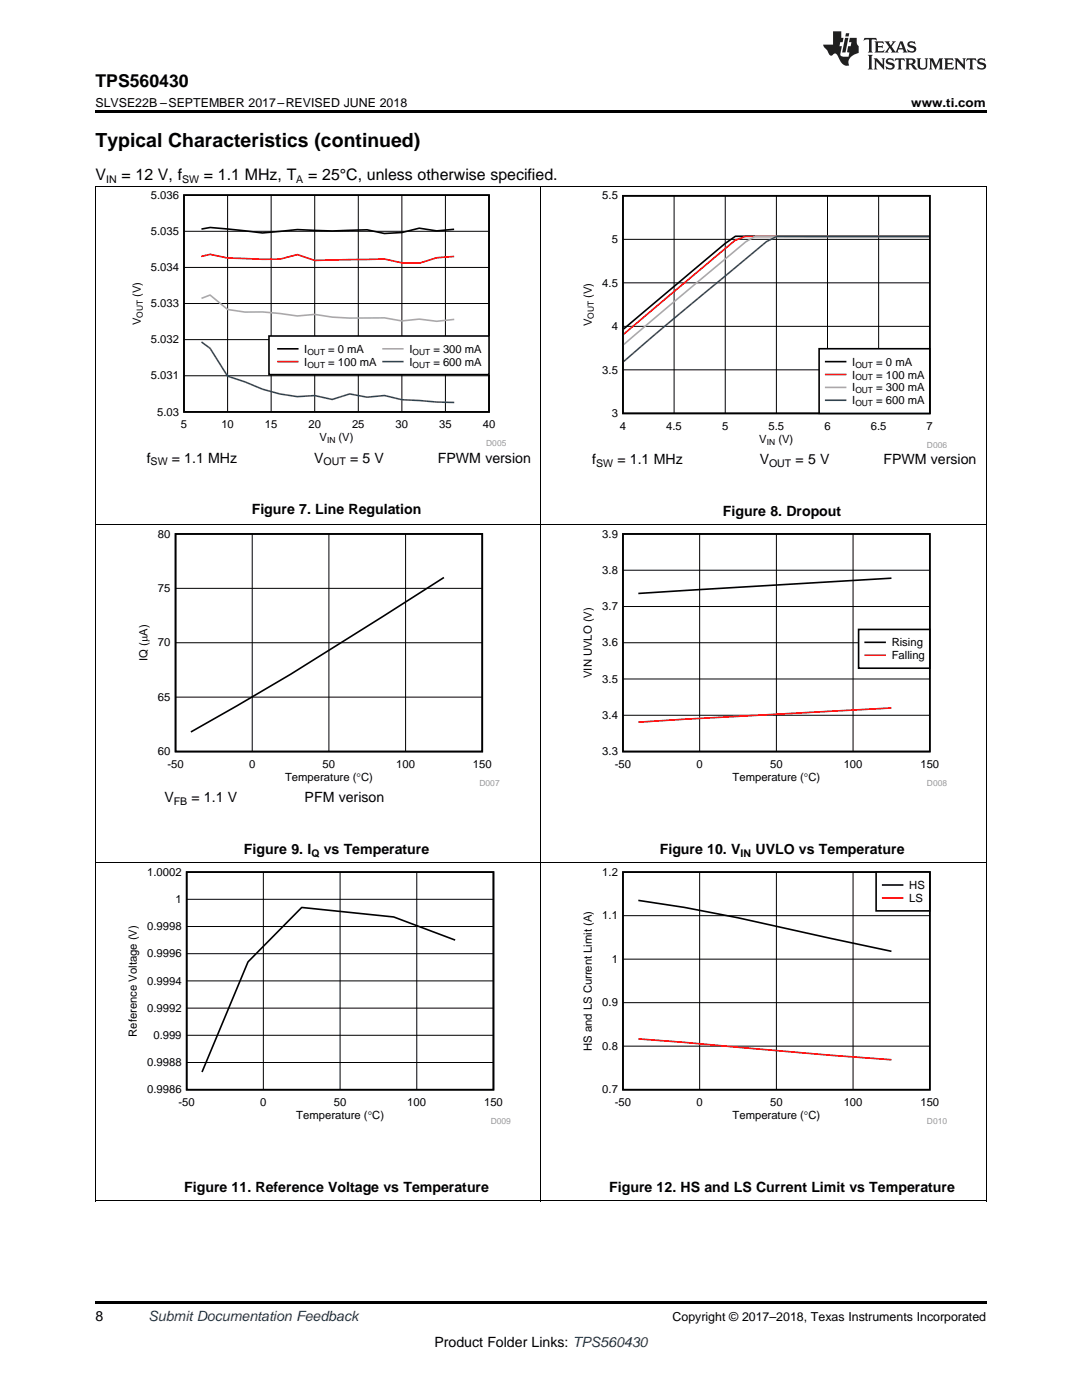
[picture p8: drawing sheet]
<svg xmlns="http://www.w3.org/2000/svg" width="216mm" height="279mm" viewBox="0 0 216 279" stroke-linecap="round" stroke-linejoin="round" font-family="sans-serif">
<path d="M19 239.7h.2zM196.7 239.7h.1zM19 259.7h177.8v.5h-177.8z" fill="#000"/>
<path d="M19.1 172.2v67.5M107.9 172.2v67.5M196.8 172.2v67.5M19 239.7h177.8" fill="none" stroke="#000" stroke-width=".2"/>
<path d="M25.2 173.1h76.7v51.3h-76.7z" fill-rule="evenodd" fill="#fff"/>
<path d="M37.2 174h61.3v43.5h-61.3zM90.8 187.6l-12.2-4.6-18.4-1.9-10.7 10.9-9.2 21.9" fill="none" stroke="#000" stroke-width=".32"/>
<path d="M37.2 179.5h61.3M52.5 174v43.5M67.9 174v43.5M83.2 174v43.5M37.2 195.8h61.3M37.2 190.3h61.3M37.2 184.9h61.3M37.2 212h61.3M37.2 206.6h61.3M37.2 201.2h61.3" fill="none" stroke="#000" stroke-width=".2"/>
<path d="M116 173.1h73v51.3h-73z" fill-rule="evenodd" fill="#fff"/>
<path d="M124.3 174h61.2v43.5h-61.2zM127.4 179.7l9.1 1.4 10.8 2.1 30.6 6.7" fill="none" stroke="#000" stroke-width=".32"/>
<path d="M139.6 174v43.5M154.9 174v43.5M170.2 174v43.5M124.3 191.4h61.2M124.3 182.7h61.2M124.3 208.8h61.2M124.3 200.1h61.2" fill="none" stroke="#000" stroke-width=".2"/>
<path d="M127.4 207.3l38.2 3.3 12.3 .9" fill="none" stroke="#f00" stroke-width=".32"/>
<path d="M174.8 174h10.7v7.8h-10.7z" fill-rule="evenodd" fill="#fff"/>
<path d="M174.8 174h10.7v7.8h-10.7zM176.1 176.6h4" fill="none" stroke="#000" stroke-width=".32"/>
<path d="M176.1 179.2h4" fill="none" stroke="#f00" stroke-width=".32"/>
<path d="M19.1 104.7v67.5M107.9 104.7v67.5M196.8 104.7v67.5M19 172.2h177.8" fill="none" stroke="#000" stroke-width=".2"/>
<path d="M27.3 105.6h72.4v51.3h-72.4z" fill-rule="evenodd" fill="#fff"/>
<path d="M35 106.6h61.2v43.4h-61.2zM88.6 115.3l-30.6 19.3-19.9 11.5" fill="none" stroke="#000" stroke-width=".32"/>
<path d="M35 117.4h61.2M50.3 106.6v43.4M65.6 106.6v43.4M80.9 106.6v43.4M35 139.1h61.2M35 128.3h61.2" fill="none" stroke="#000" stroke-width=".2"/>
<path d="M116 105.6h73v51.3h-73z" fill-rule="evenodd" fill="#fff"/>
<path d="M124.3 106.6h61.2v43.4h-61.2zM177.9 115.4l-50.5 3" fill="none" stroke="#000" stroke-width=".32"/>
<path d="M124.3 113.8h61.2M139.6 106.6v43.4M154.9 106.6v43.4M170.2 106.6v43.4M124.3 135.5h61.2M124.3 128.3h61.2M124.3 121h61.2M124.3 142.7h61.2" fill="none" stroke="#000" stroke-width=".2"/>
<path d="M177.9 141.3l-50.5 2.8" fill="none" stroke="#f00" stroke-width=".32"/>
<path d="M171.3 125.6h14.2v7.8h-14.2z" fill-rule="evenodd" fill="#fff"/>
<path d="M171.3 125.6h14.2v7.8h-14.2zM172.6 128.2h4" fill="none" stroke="#000" stroke-width=".32"/>
<path d="M172.6 130.8h4" fill="none" stroke="#f00" stroke-width=".32"/>
<path d="M19.1 37.3v67.4M107.9 37.3v67.4M196.8 37.3v67.4M19 104.7h177.8" fill="none" stroke="#000" stroke-width=".2"/>
<path d="M116 38.2h73v51.2h-73z" fill-rule="evenodd" fill="#fff"/>
<path d="M124.3 39.1h61.2v43.4h-61.2zM185.4 47.2h-38.7l-2 1.4-20.2 17" fill="none" stroke="#000" stroke-width=".32"/>
<path d="M134.5 39.1v43.4M144.7 39.1v43.4M154.9 39.1v43.4M165.1 39.1v43.4M175.3 39.1v43.4M124.3 56.4h61.2M124.3 47.8h61.2M124.3 73.8h61.2M124.3 65.1h61.2" fill="none" stroke="#000" stroke-width=".2"/>
<path d="M185.4 47.2h-36.6l-2.1 .8-22.2 18.7" fill="none" stroke="#f00" stroke-width=".32"/>
<path d="M185.4 47.2h-34.7l-1.9 1.1-24.3 20.5" fill="none" stroke="#aaa" stroke-width=".32"/>
<path d="M185.4 47.2h-30.4l-2.1 1-18.5 15.4-9.9 8.5" fill="none" stroke="#295c75" stroke-width=".32"/>
<path d="M163.4 69.6h22.1v12.9h-22.1z" fill-rule="evenodd" fill="#fff"/>
<path d="M163.4 69.6h22.1v12.9h-22.1zM164.8 72.2h3.9" fill="none" stroke="#000" stroke-width=".32"/>
<path d="M164.8 74.7h3.9" fill="none" stroke="#f00" stroke-width=".32"/>
<path d="M164.8 77.3h3.9" fill="none" stroke="#aaa" stroke-width=".32"/>
<path d="M164.8 79.9h3.9" fill="none" stroke="#295c75" stroke-width=".32"/>
<path d="M25.9 38.1h75.1v51h-75.1z" fill-rule="evenodd" fill="#fff"/>
<path d="M36.7 38.9h60.9v43.3h-60.9zM40.2 45.7l1.7-.3 10.5 1.1 6.9-.7a93.5 93.5 0 0 0 13.9 .1l3.5 .7 3.5-.2 3.5-.9 3.4 .6 3.5-.3" fill="none" stroke="#000" stroke-width=".32"/>
<path d="M45.4 38.9v43.3M54.1 38.9v43.3M62.8 38.9v43.3M71.5 38.9v43.3M80.2 38.9v43.3M88.9 38.9v43.3M36.7 53.4h60.9M36.7 46.2h60.9M36.7 75h60.9M36.7 67.8h60.9M36.7 60.6h60.9" fill="none" stroke="#000" stroke-width=".2"/>
<path d="M40.2 51.2l1.7-.4 3.5 .7 7 .2h3.5l3.4-.9 3.5 1.2 13.9-.3 3.5 .8h3.5l3.4-1.1 3.5-.2" fill="none" stroke="#f00" stroke-width=".32"/>
<path d="M40.2 59.5l1.7-.6 3.5 2.9 3.5 .5h3.5l6.9 .8 3.5-.4a62.5 62.5 0 0 0 13.9 .7l3.5 .6 3.5-.3 3.4 .4 3.5-.4" fill="none" stroke="#aaa" stroke-width=".32"/>
<path d="M40.2 68.2l1.7 1.3 3.5 5.6 3.5 1.1 3.5 1.5 3.4 .9 3.5 .6 3.5-.3 3.5 .8 3.5-1.1 3.4 .7 3.5-.4 3.5 .9 6.9 .4 3.5 .1" fill="none" stroke="#295c75" stroke-width=".32"/>
<path d="M53.7 67.1h43.9v7.7h-43.9z" fill-rule="evenodd" fill="#fff"/>
<path d="M53.7 67.1h43.9v7.7h-43.9zM55.5 69.6h3.9" fill="none" stroke="#000" stroke-width=".32"/>
<path d="M55.5 72.2h3.9" fill="none" stroke="#f00" stroke-width=".32"/>
<path d="M76.4 69.6h4" fill="none" stroke="#aaa" stroke-width=".32"/>
<path d="M76.4 72.2h4" fill="none" stroke="#295c75" stroke-width=".32"/>
<path d="M19 37.2h177.8" fill="none" stroke="#000" stroke-width=".2"/>
<path d="M19 22h177.8v.5h-177.8z" fill="#000"/>
<g fill="#231f20">
<path d="M172.5 7.6l-.1 .5 .4-.2h.6v.1v2.1l-.2 .4h.9l-.2-.4v-2.1l.1-.1h.5l.5 .2-.2-.5zM174.5 8.3l.2 .3v1.5l-.2 .4h1.8l.2-.6a1.04 1.04 0 0 1-1.3 .2v-.7h.6l.3 .2v-.6l-.3 .2h-.6v-.6l.8-.1 .4 .3-.2-.5zM176.5 8.3l.9 1.1-.9 1.1h.8l-.2-.2 .4-.7 .5 .7-.2 .2h1.5l-.2-.2 .2-.4h.9l.1 .4-.2 .2h1l-.3-.3-.7-1.9h-.5l-.9 2-.8-1 .9-1h-.8l.1 .3-.4 .5-.3-.6 .1-.2zM179.7 8.6l.4 1h-.7zM181.3 8.4a.63 .63 0 0 0-.2 .7 .63 .63 0 0 0 .6 .4l.6 .2 .1 .2a.75 .75 0 0 1-.7 .4 .75 .75 0 0 1-.6-.5l.1 .7 .1-.1a1.11 1.11 0 0 0 1.5-.6 1.13 1.13 0 0 0-1.2-.8l-.1-.4a1.04 1.04 0 0 1 1.2 .2l-.2-.5-.2 .1-.4-.2zM173.2 10.9l.2 .4v2.2l-.2 .4h1l-.3-.4v-2.2l.3-.4zM174.3 11.6l.3 .4v1.5l-.3 .4h.8l-.2-.4v-1.3l1.5 1.7v-1.9l.2-.4h-.7l.2 .4v.9l-1.1-1.3zM177 11.8a.62 .62 0 0 0-.2 .7 .62 .62 0 0 0 .6 .4l.6 .1 .1 .3a.76 .76 0 0 1-.7 .3 .76 .76 0 0 1-.7-.4l.2 .7 .1-.1a1.11 1.11 0 0 0 1.5-.6 1.13 1.13 0 0 0-1.2-.8l-.1-.4a1.04 1.04 0 0 1 1.2 .2l-.2-.6-.2 .1-.5-.1zM178.7 11.6l-.2 .6a.61 .61 0 0 1 .8-.3v1.6l-.2 .4h.9l-.2-.4v-1.6a.63 .63 0 0 1 .7 .3l-.1-.6zM180.6 11.6l.3 .4v1.5l-.3 .4h1l-.2-.2-.1-.8 .6 .2a.76 .76 0 0 0 1.2 .7l-1-1a.58 .58 0 0 0 .6-.5 .58 .58 0 0 0-.5-.6zM181.4 11.9h.1a.45 .45 0 0 1 .5 .1 .45 .45 0 0 1 .1 .5l-.8 .2zM182.9 11.6l.2 .2a2.17 2.17 0 0 0 .3 1.9 .99 .99 0 0 0 1.6-.6v-1.1l.2-.4h-.7l.2 .2a1.92 1.92 0 0 1-.2 1.8 .6 .6 0 0 1-.9-.5v-1.1l.2-.4zM185.4 11.6l.2 .4v1.5l-.2 .4h.7l-.2-.4v-1.4l.8 1.8 .8-1.8v1.4l-.2 .4h.9l-.2-.4v-1.5l.2-.4h-.8l-.6 1.5-.6-1.5zM188.4 11.6l.2 .4v1.5l-.2 .4h1.8l.1-.6a1.04 1.04 0 0 1-1.2 .1v-.6h.5l.4 .2v-.6l-.4 .2h-.5v-.7h.8l.3 .3-.1-.6zM190.5 11.6l.2 .4v1.5l-.2 .4h.7l-.2-.4v-1.3l1.5 1.7v-1.9l.2-.4h-.7l.2 .4v.9l-1.1-1.3zM192.9 11.6l-.1 .6a.61 .61 0 0 1 .7-.3l.1 1.6-.3 .4h1l-.3-.4 .1-1.6a.63 .63 0 0 1 .7 .3l-.1-.6zM195.2 11.8a.62 .62 0 0 0-.2 .7 .62 .62 0 0 0 .6 .4l.6 .1 .1 .3a.76 .76 0 0 1-.7 .3 .76 .76 0 0 1-.6-.4l.1 .7 .1-.1a1.11 1.11 0 0 0 1.6-.6 1.13 1.13 0 0 0-1.3-.8l-.1-.4a1.04 1.04 0 0 1 1.2 .2l-.1-.6-.2 .1-.5-.1z"/>
<path d="M166.2 6.3v2.6h-1.9v.4l.8 .9a.91 .91 0 0 0 1 .8 .56 .56 0 0 1 .5-.3 .56 .56 0 0 1 .5 .3l.4 .8a1.53 1.53 0 0 0 1.9 1.2 1.54 1.54 0 0 1 1-2.1l.9-.3v-1.4a1.52 1.52 0 0 1-.4-1.6h-1.3l-.2 .8h.5l-.2 .8h-.5l-.1 1v.2l.4 .1-.2 .8a1.93 1.93 0 0 1-1.6-.3l.3-1.8h-.5l.2-.8h.4l.2-.8h-.4v-1.3zM168.6 7.6l-.6 2.9h.7l.6-2.9zM168.8 6.6l-.1 .7h.6l.2-.7z"/>
</g>
<text font-size="3.9" x="19" y="29.3">Typical Characteristics (continued)</text>
<text font-size="3.5" x="19" y="17.3">TPS560430</text>
<g font-size="3.2">
<text x="19" y="36">V</text>
<text x="24.2" y="36">= 12 V, f</text>
<text x="40.7" y="36">= 1.1 MHz, T</text>
<text x="61.5" y="36">= 25°C, unless otherwise specified.</text>
</g>
<g font-size="2.8">
<text x="29.3" y="92.3">f</text>
<text x="34.3" y="92.3">= 1.1 MHz</text>
<text x="62.7" y="92.3">V</text>
<text x="69.8" y="92.3">= 5 V</text>
<text x="87.4" y="92.3">FPWM version</text>
<text x="118.2" y="92.6">f</text>
<text x="123.2" y="92.6">= 1.1 MHz</text>
<text x="151.6" y="92.6">V</text>
<text x="158.7" y="92.6">= 5 V</text>
<text x="176.3" y="92.6">FPWM version</text>
<text x="50.2" y="102.7">Figure 7. Line Regulation</text>
<text x="144.3" y="103">Figure 8. Dropout</text>
<text x="32.8" y="160.1">V</text>
<text x="38.2" y="160.1">= 1.1 V</text>
<text x="60.8" y="160.1">PFM verison</text>
<text x="48.7" y="170.5">Figure 9. I</text>
<text x="64.6" y="170.5">vs Temperature</text>
<text x="131.7" y="170.5">Figure 10. V</text>
<text x="150.7" y="170.5">UVLO vs Temperature</text>
<text x="36.8" y="237.9">Figure 11. Reference Voltage vs Temperature</text>
<text x="121.6" y="237.9">Figure 12. HS and LS Current Limit vs Temperature</text>
<text x="19" y="263.6">8</text>
<text x="86.7" y="268.9">Product Folder Links: TPS560430</text>
</g>
<text font-size="2.8" fill="#0000c8" x="29.6" y="263.6">Submit Documentation Feedback</text>
<g font-size="2.5">
<text x="19" y="21.4">SLVSE22B –SEPTEMBER 2017–REVISED JUNE 2018</text>
<text x="181.8" y="21.4">www.ti.com</text>
<text x="134.2" y="263.6">Copyright © 2017–2018, Texas Instruments Incorporated</text>
</g>
<g font-size="2.3">
<text x="120.2" y="39.8">5.5</text>
<text x="122.1" y="48.5">5</text>
<text x="120.2" y="57.2">4.5</text>
<text x="122.1" y="65.9">4</text>
<text x="120.2" y="74.5">3.5</text>
<text x="170" y="73">I</text>
<text x="170" y="75.5">I</text>
<text x="174.9" y="73">= 0 mA</text>
<text x="174.9" y="75.5">= 100 mA</text>
<text x="122.1" y="83.2">3</text>
<text x="170" y="78.1">I</text>
<text x="170" y="80.7">I</text>
<text x="174.9" y="78.1">= 300 mA</text>
<text x="174.9" y="80.7">= 600 mA</text>
<text x="123.7" y="85.8">4</text>
<text x="132.9" y="85.8">4.5</text>
<text x="144.1" y="85.8">5</text>
<text x="151.5" y="88.4">V</text>
<text x="153.4" y="85.8">5.5</text>
<text x="155.3" y="88.4">(V)</text>
<text x="164.5" y="85.8">6</text>
<text x="173.8" y="85.8">6.5</text>
<text x="184.9" y="85.8">7</text>
<text x="31.5" y="107.3">80</text>
<text x="120.2" y="107.3">3.9</text>
<text x="31.5" y="118.2">75</text>
<text x="120.2" y="114.5">3.8</text>
<text x="120.2" y="121.8">3.7</text>
<text x="29.5" y="131.9" transform="rotate(-90 29.5 131.9)">IQ (PA)</text>
<text x="31.5" y="129">70</text>
<text x="120.2" y="129">3.6</text>
<text x="177.9" y="129">Rising</text>
<text x="177.9" y="131.6">Falling</text>
<text x="120.2" y="136.2">3.5</text>
<text x="31.5" y="139.9">65</text>
<text x="120.2" y="143.5">3.4</text>
<text x="31.5" y="150.7">60</text>
<text x="33.4" y="153.3">-50</text>
<text x="49.7" y="153.3">0</text>
<text x="56.9" y="155.9">Temperature (qC)</text>
<text x="64.4" y="153.3">50</text>
<text x="79" y="153.3">100</text>
<text x="94.3" y="153.3">150</text>
<text x="120.2" y="150.7">3.3</text>
<text x="122.7" y="153.3">-50</text>
<text x="139" y="153.3">0</text>
<text x="146.2" y="155.9">Temperature (qC)</text>
<text x="153.7" y="153.3">50</text>
<text x="168.3" y="153.3">100</text>
<text x="183.7" y="153.3">150</text>
<text x="29.4" y="174.8">1.0002</text>
<text x="120.2" y="174.8">1.2</text>
<text x="181.4" y="177.4">HS</text>
<text x="181.4" y="180">LS</text>
<text x="29.4" y="185.6">0.9998</text>
<text x="35" y="180.2">1</text>
<text x="120.2" y="183.5">1.1</text>
<text x="29.4" y="191.1">0.9996</text>
<text x="29.4" y="196.5">0.9994</text>
<text x="122.1" y="192.2">1</text>
<text x="29.4" y="201.9">0.9992</text>
<text x="120.2" y="200.8">0.9</text>
<text x="27.3" y="206.9" transform="rotate(-90 27.3 206.9)">Reference Voltage (V)</text>
<text x="30.6" y="207.4">0.999</text>
<text x="120.2" y="209.5">0.8</text>
<text x="29.4" y="212.8">0.9988</text>
<text x="29.4" y="218.2">0.9986</text>
<text x="35.6" y="220.8">-50</text>
<text x="51.9" y="220.8">0</text>
<text x="66.6" y="220.8">50</text>
<text x="81.3" y="220.8">100</text>
<text x="96.6" y="220.8">150</text>
<text x="120.2" y="218.2">0.7</text>
<text x="122.7" y="220.8">-50</text>
<text x="139" y="220.8">0</text>
<text x="153.7" y="220.8">50</text>
<text x="168.3" y="220.8">100</text>
<text x="183.7" y="220.8">150</text>
<text x="59.1" y="223.4">Temperature (qC)</text>
<text x="146.2" y="223.4">Temperature (qC)</text>
</g>
<g font-size="2.2">
<text x="30.1" y="39.7">5.036</text>
<text x="30.1" y="46.9">5.035</text>
<text x="28.1" y="59.2" transform="rotate(-90 28.1 59.2)">(V)</text>
<text x="30.1" y="54.1">5.034</text>
<text x="118.1" y="59.4" transform="rotate(-90 118.1 59.4)">(V)</text>
<text x="28.1" y="64.9" transform="rotate(-90 28.1 64.9)">V</text>
<text x="30.1" y="61.3">5.033</text>
<text x="118.1" y="65.1" transform="rotate(-90 118.1 65.1)">V</text>
<text x="30.1" y="68.5">5.032</text>
<text x="60.7" y="70.4">I</text>
<text x="65.5" y="70.4">= 0 mA</text>
<text x="81.7" y="70.4">I</text>
<text x="86.5" y="70.4">= 300 mA</text>
<text x="30.1" y="75.7">5.031</text>
<text x="60.7" y="73">I</text>
<text x="65.5" y="73">= 100 mA</text>
<text x="81.7" y="73">I</text>
<text x="86.5" y="73">= 600 mA</text>
<text x="31.4" y="82.9">5.03</text>
<text x="36.1" y="85.5">5</text>
<text x="44.2" y="85.5">10</text>
<text x="52.9" y="85.5">15</text>
<text x="61.6" y="85.5">20</text>
<text x="63.8" y="88.1">V</text>
<text x="67.5" y="88.1">(V)</text>
<text x="70.2" y="85.5">25</text>
<text x="78.9" y="85.5">30</text>
<text x="87.6" y="85.5">35</text>
<text x="96.3" y="85.5">40</text>
<text x="118.1" y="135.3" transform="rotate(-90 118.1 135.3)">VIN UVLO (V)</text>
<text x="118.1" y="209.8" transform="rotate(-90 118.1 209.8)">HS and LS Current Limit (A)</text>
</g>
<g font-size="2.1">
<text x="21.2" y="36.6">IN</text>
<text x="36.3" y="36.6">SW</text>
<text x="59.1" y="36.6">A</text>
<text x="30.1" y="92.9">SW</text>
<text x="64.6" y="92.9">OUT</text>
<text x="119" y="93.2">SW</text>
<text x="153.5" y="93.2">OUT</text>
<text x="34.7" y="160.7">FB</text>
<text x="62.1" y="171">Q</text>
<text x="147.8" y="171">IN</text>
</g>
<g font-size="1.7">
<text x="28.5" y="63.4" transform="rotate(-90 28.5 63.4)">OUT</text>
<text x="118.5" y="63.6" transform="rotate(-90 118.5 63.6)">OUT</text>
<text x="61.3" y="70.8">OUT</text>
<text x="82.3" y="70.8">OUT</text>
<text x="61.3" y="73.4">OUT</text>
<text x="82.3" y="73.4">OUT</text>
<text x="170.7" y="73.4">OUT</text>
<text x="170.7" y="75.9">OUT</text>
<text x="170.7" y="78.5">OUT</text>
<text x="170.7" y="81.1">OUT</text>
<text x="65.3" y="88.4">IN</text>
<text x="153" y="88.8">IN</text>
</g>
<g font-size="1.7" fill="#999">
<text x="97" y="89">D005</text>
<text x="185" y="89.4">D006</text>
<text x="95.7" y="156.8">D007</text>
<text x="185" y="156.8">D008</text>
<text x="97.9" y="224.3">D009</text>
<text x="185" y="224.3">D010</text>
</g>
</svg>
